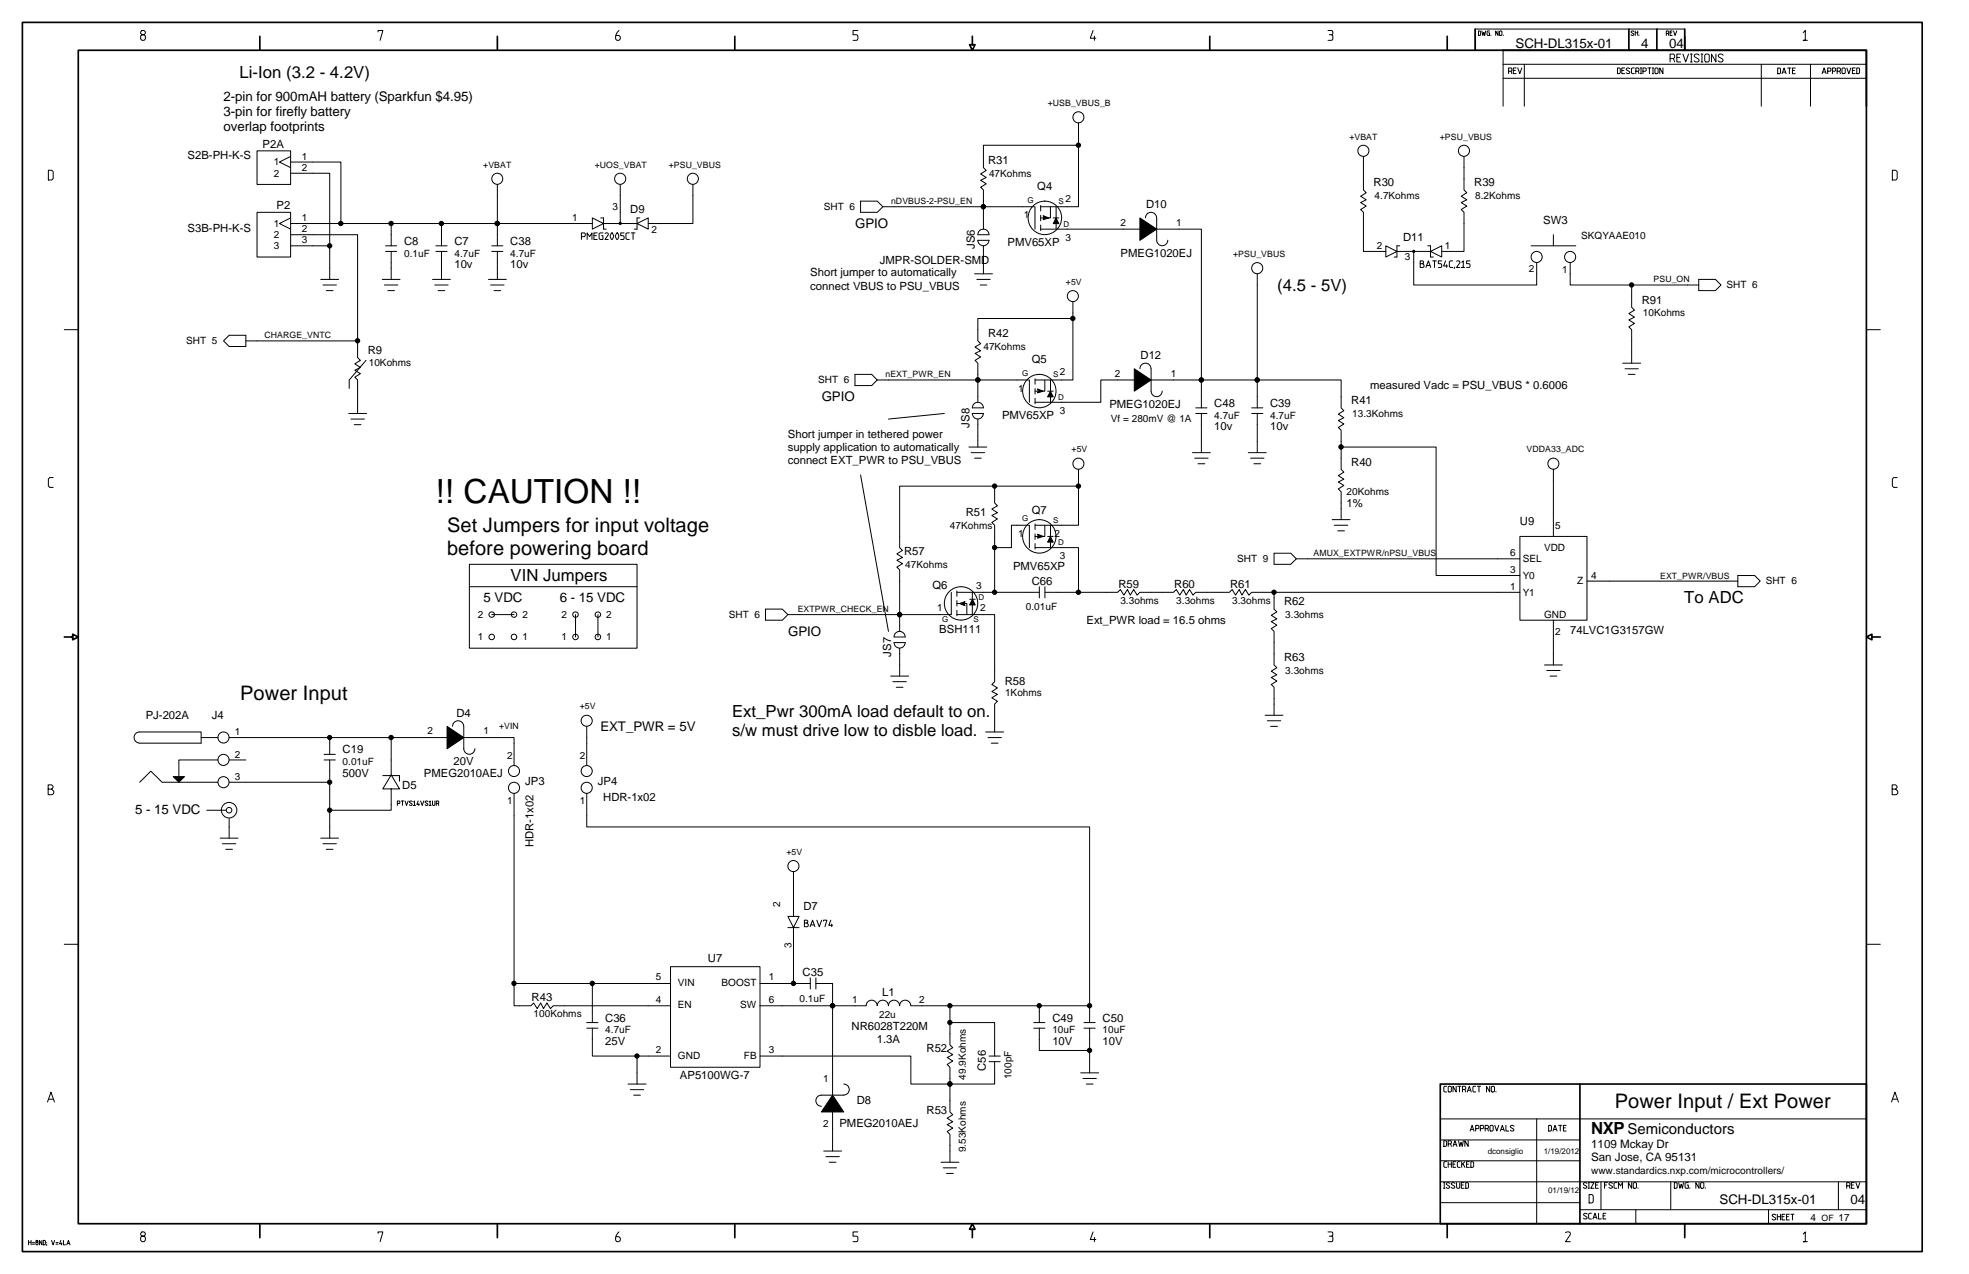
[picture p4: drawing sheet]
<svg xmlns="http://www.w3.org/2000/svg" width="432mm" height="279mm" viewBox="0 0 432 279" stroke-linecap="round" stroke-linejoin="round" font-family="sans-serif">
<g fill="none" stroke="#000" stroke-width=".22">
<path d="M31.1 6.7l-.3 .3v.3l.3 .3h.5l.3 .3v.6l-.3 .3h-.5l-.3-.3v-.6l.3-.3h.5l.3-.3v-.3l-.3-.3zM82.9 7v-.3h1.1l-.6 2.1M135.7 6.7a2.04 2.04 0 0 0-.7 1.8l.3 .3h.4l.3-.3v-.4l-.3-.3h-.6M188.1 6.7h-1v.9h.7l.3 .3-.1 .8-.9 .1M239.7 6.7l-.6 1.7h1.2M240 7.9v.9M291.2 6.7h.8a.55 .55 0 0 1 .2 .8l-.2 .1M291.5 7.6l.7 .1 .1 .8-.3 .3h-.8M324.2 6.8l.5 .1-.1 .9h-.4zM325 6.8l.2 1 .2-.7 .2 .7 .2-1M326.6 6.8h-.4l-.1 .1 .1 .9h.4v-.6h-.1M326.9 7.7v.1"/>
<path d="M328.5 6.8v1l-.5-1v1M329 6.8l.4 .1-.2 .9-.4-.2zM329.6 11v12.3M329.6 17.2h79.7M329.6 14.1h79.7M329.7 7.7v.1M330.8 15.6h.6l.2-.1v-.4l-.2-.2h-.6v1.3M331.4 15.6l.2 .6M331.9 15.5h.4M332.5 14.9h-.6v1.3h.6M332.8 14.9l.5 1.3 .4-1.3M334.3 14.1v9.2"/>
<path d="M354.7 14.9h.5l.1 .2v.9l-.1 .2h-.5zM355.7 15.5h.4M356.3 14.9h-.6v1.3h.6M357.4 15.1l-.5-.2-.3 .3 .7 .5v.3l-.4 .2-.3-.2M358.3 6.9l-.2-.1-.3 .1v.2l.5 .5-.2 .2-.4-.2M358.4 14.9h-.5l-.1 .2v.9l.1 .2h.5M358.6 6.8v1M358.6 7.2h.6M358.7 15.6h.6l.1-.1v-.4l-.1-.2h-.6v1.3M359.2 6.8v1M359.3 15.6l.1 .6M359.4 7.7v.1"/>
<path d="M359.7 14.9h.3M359.7 16.2h.3M359.9 14.9v1.3M360.3 15.6h.5l.2-.1v-.4l-.2-.2h-.5v1.3M361.4 14.9h.7M361.7 14.9v1.3M362.4 14.9h.2M362.4 16.2h.2M362.5 14.9v1.3M363.1 14.9h.4l.1 .2v.9l-.1 .2h-.4l-.2-.2v-.9zM364.7 14.9v1.3l-.7-1.3v1.3M365.4 7.3h.4v-.5h-.4v1"/>
<path d="M365.8 7.3l.2 .5M366.2 12.8h.8l.2-.2v-.5l-.2-.2h-.8v1.7M366.2 7.2h.4M366.7 6.8h-.5v1h.5M367 12.8l.2 .8M367 6.8l.3 1 .4-1M367.7 12.6h.6M368.6 11.9h-.9v1.7h.9M369.1 11.9l.6 1.7 .6-1.7M369.5 6.4h-46v4.6h46M370.7 13.6h.4M370.7 11.9h.4"/>
<path d="M370.9 11.9v1.7M372.6 12.1a.62 .62 0 0 0-1.1 .1l.1 .3 .9 .5v.5a.7 .7 0 0 1-1-.2M373 13.6h.4M373 11.9h.4M373.2 11.9v1.7M374.1 11.9h.5l.2 .2v1.2l-.2 .3h-.5l-.3-.3v-1.2zM376.3 11.9v1.7l-1-1.7v1.7M377.9 12.1a.62 .62 0 0 0-1.1 .1l1 .8 .1 .2-.1 .3a.68 .68 0 0 1-1-.2M386.2 14.1v9.2M389.8 14.9h.5l.2 .2v.9l-.2 .2h-.5zM390.8 16.2l.4-1.3 .5 1.3M391 15.8h.5"/>
<path d="M392 14.9h.7M392.4 14.9v1.3M393.1 15.5h.4M393.7 14.9h-.6v1.3h.6M395.5 7.2l.4-.5v2.1h-.4h.9M397 14.1v9.2M399.6 16.2l.4-1.3 .5 1.3M399.8 15.8h.5M400.8 15.6h.5l.2-.1v-.4l-.2-.2h-.5v1.3M401.8 15.6h.6l.1-.1v-.4l-.1-.2h-.6v1.3M402.9 15.6h.5l.2-.1v-.4l-.2-.2h-.5v1.3M403.4 15.6l.2 .6"/>
<path d="M404.1 14.9h.4l.2 .2v.9l-.2 .2h-.4l-.2-.2v-.9zM405 14.9l.4 1.3 .5-1.3M406.2 15.5h.5M406.8 14.9h-.6v1.3h.6M407.2 14.9h.4l.2 .2v.9l-.2 .2h-.4zM10.6 37.3h.8l.3 .4v1.5l-.3 .3h-.8zM56.4 33.1h7.3v7.3h-7.3zM63.7 34.3l-2.4 1.2 2.4 1.3M63.7 38h8.6v23.3M63.7 35.5h11.1v13.5M236.5 31.9h-20.8v4.9l.6 .6-1.2 .7 1.2 .8-1.2 .6 1.2 .8-1.2 .8 .6 .6v8.5M236.5 27v18.3h-8.3"/>
<path d="M299 34.3v7.4l.6 .6-1.2 .7 1.2 .8-1.2 .6 1.2 .8-1.2 .8 .6 .6v8.5h4.9M321.1 34.3v7.4l.6 .6-1.3 .7 1.3 .8-1.3 .6 1.3 .8-1.3 .8 .7 .6v8.5h-4.9M415 37.3h.8l.3 .4v1.5l-.3 .3h-.8zM56.4 46.6h7.3v9.8h-7.3zM63.7 47.8l-2.4 1.2 2.4 1.2M63.7 51.5h14.7v23.3h-24.5M72.3 53.9h-8.6M84.6 53.9h2.4M84.6 55.1h2.4M85.8 49v4.9M85.8 55.1v6.2M95.6 53.9h2.4"/>
<path d="M95.6 55.1h2.4M96.8 49v4.9M96.8 55.1v6.2M107.8 53.9h2.5M107.8 55.1h2.5M109.1 55.1v6.2M109.1 40.4v13.5M127.5 51.9h.7l.2-.2v-.4l-.2-.2h-.7v1.4M128.8 52.5v-1.4l.5 .8 .5-.8v1.4M129.9 47.8l2.5 1.2-2.5 1.2zM129.9 49h-66.2M130.2 51.7h.6"/>
<path d="M131 51.1h-.8v1.4h.8M131.7 47.8h.7v2.4h.5M132.2 51.1h-.6l-.2 .2v1l.2 .2h.6v-.8h-.3M132.4 49h3.6M132.7 51.2l.5-.1 .2 .2v.2l-.7 1h.7M134 51.2l.2-.1a.96 .96 0 0 1 0 1.4h-.1a.97 .97 0 0 1-.1-1.3zM135.3 51.1h.1a.96 .96 0 0 1 0 1.4l-.4-.6zM136 40.4v8.6h3.7M136.9 51.1h-.8v.6h.6l.2 .2-.1 .6h-.7M138 51.1h-.5l-.2 .2v1l.2 .2h.5M138.4 51.1h.9M138.8 51.1v1.4"/>
<path d="M139.7 49l2.5-1.2v2.4zM140.3 47.8h-.6v2.4h-.6M152 40.4v8.6h-9.8M188.7 44.1h3.7l1.2 1.2-1.2 1.3h-3.7zM193.6 45.3h33.2M214.4 52.7h2.5a1.22 1.22 0 0 1-1.2 1.2 1.22 1.22 0 0 1-1.3-1.2zM214.9 50.5a1.23 1.23 0 0 1 2 1h-2.5l.1-.4zM215.7 53.9v6.1M227 45.3v4.9M228.2 50.2h23M228.2 45.1v1.2M228.2 47.2v1.2"/>
<path d="M228.2 49.4v1.2M230.4 45.3v2.5h-2.2M231 47.8h1.2M231.6 45.3v2.5M231.6 49v1.2M251.2 47.8a1.22 1.22 0 0 1 1.2-1.2 1.22 1.22 0 0 1 1.2 1.2M253.7 50.2h9.8v39.3M253.7 47.8v4.9a1.22 1.22 0 0 0 1.2 1.2 1.22 1.22 0 0 0 1.2-1.2M303.9 53.9l2.4 1.2-2.4 1.3zM306.3 55.1h3.7v7.4h27v-4.9M307 53.9h-.7v2.5h-.5M310 55.1h3.7"/>
<path d="M311.4 57.8h.6l.2-.4-.2-.2h-.6v1.5h.7l.2-.2v-.4l-.3-.3M312.7 58.7l.5-1.5 .6 1.5M312.9 58.2h.6M313.1 53.9h.6v2.5h.6M313.7 55.1l2.5-1.2v2.5zM314.2 57.2h.8M314.6 57.2v1.5M316.2 57.2h-.8v.6h.6l.2 .2-.1 .6-.7 .1M317 57.2l-.4 1.1h.8M317.2 58v.7M318.6 57.2h-.5l-.3 .2v1.1l.3 .2h.5M319 58.5l-.1 .4"/>
<path d="M319.4 57.3l.6-.1 .1 .2-.7 1.3h.7M320.6 57.5l.3-.3v1.5h-.3h.6M322.4 57.2h-.8v.6h.6l.2 .2-.1 .6-.7 .1M335.8 53.9h9.8M340.7 51.5v2.4M344.3 57.6v4.9h28.2M14.1 72.3h3.1M50.2 73.5h3.7v2.5h-3.7l-1.2-1.2zM70.3 61.3h4M70.8 62.5h3M71.6 63.7h1.4M78.4 74.8v3.6l.6 .6-1.2 .8 1.2 .8-1.2 .6 1.2 .8-1.2 .7 .6 .6v7.4"/>
<path d="M80.3 79l-3.7 4.3v1.9M83.8 61.3h3.9M84.3 62.5h2.9M85 63.7h1.5M94.8 61.3h4M95.3 62.5h3M96.1 63.7h1.4M107.1 61.3h3.9M107.6 62.5h2.9M108.3 63.7h1.5M213.7 60h3.9M214.2 61.3h2.9"/>
<path d="M214.9 62.5h1.5M235.3 69.9h-20.9v4.9l.7 .6-1.3 .7 1.3 .8-1.3 .6 1.3 .8-1.3 .7 .6 .7v8.5M235.3 66.2v17.1h-2.5M275.7 60v29.5M355.9 79.7h3.9M357.8 62.5v4.9l.6 .6-1.2 .8 1.2 .8-1.2 .6 1.2 .7-1.2 .8 .6 .6v7.4M372.5 61.3h3.7l1.2 1.2-1.2 1.2h-3.7zM409.3 72.3h3M76.5 90.7h3.9M77 91.9h2.9M77.7 93.1h1.5M187.5 82.1h3.7l1.2 1.2-1.2 1.3h-3.7z"/>
<path d="M192.4 83.3h33.2M207.1 90.7l-12.3 1.2M212.5 98h3.9M213 99.3h2.9M213.2 89.5h2.5M213.2 89.4a1.21 1.21 0 0 1 1.2-1.2 1.21 1.21 0 0 1 1.2 1.2M214.4 91.9v6.1M215.6 90.7a1.21 1.21 0 0 1-1.2 1.2 1.21 1.21 0 0 1-1.2-1.2h2.5M225.7 83.3v4.9M227 83.3h5.8M227 88.2h5.8M227 83.1v1.2"/>
<path d="M227 85.2v1.2M227 87.4v1.2M229.1 83.3v2.5h-2.1M229.7 85.8h1.3M230.4 83.3v2.5M230.4 87v1.2M250 83.3h-8.6v4.9h-8.6M250 80.9a1.22 1.22 0 0 1 1.2-1.2 1.22 1.22 0 0 1 1.2 1.2v4.9M252.4 83.3h41.7v6.2l.6 .6-1.2 .7 1.2 .8-1.2 .6 1.2 .8-1.2 .7 .6 .7v8.5l.6 .6-1.2 .8 1.2 .8-1.2 .6 1.2 .8-1.2 .7 .6 .6v6.2M252.4 85.8a1.22 1.22 0 0 0 1.3 1.2 1.22 1.22 0 0 0 1.2-1.2M261.5 99.3h3.9M262.2 90.7h2.5"/>
<path d="M262.2 89.5h2.5M263.5 90.7v8.6M273.7 99.3h4M274.5 90.7h2.4M274.5 89.5h2.4M275.7 90.7v8.6M294.1 98h20.8v28.2h18.4M356.4 80.9h2.9M357.1 82.1h1.5M11.7 104.7h-.8l-.3 .4v1.5l.3 .3h.8M188.7 104.2l6.1 34.3M213.7 100.5h1.5"/>
<path d="M218.1 106.6v3.7l.6 .6-1.2 .8 1.2 .7-1.2 .7 1.2 .7-1.2 .8 .6 .6v14.7M225.6 115.2h-3.8v4.9h-3.7M225.7 115.2v4.9M227 115.2h5.8M227 114.9v1.2M227 117.1v1.2M227 119.2v1.2M229.1 115.2v2.4h-2.1M229.7 117.6h1.3M230.4 115.2v2.4M230.4 118.9v1.2M236.5 102.9v12.3h-3.7"/>
<path d="M236.5 106.6h-39.2v13.5l.6 .6-1.2 .8 1.2 .8-1.2 .6 1.2 .7-1.2 .8 .6 .6v13.5M262 100.5h2.9M262.7 101.7h1.5M274.3 100.5h2.9M275 101.7h1.5M292.1 114h4M292.6 115.2h3M293.4 116.4h1.4M333.3 117.6h14.7v18.4h-14.7zM340.7 102.9v14.7M416.1 104.7h-.8l-.3 .4v1.5l.3 .3h.8M102.9 123.8h36.8v18.4h-36.8z"/>
<path d="M102.9 128.7h36.8M107.8 134.8h4.9M126.2 134.8v4.9M131.1 134.8v4.9M167.9 133.6h3.7l1.2 1.2-1.2 1.2h-3.7zM196.6 138.7a1.23 1.23 0 0 1 1.9 1h-2.4v-.4zM208.6 129.9v4.9h-35.8M209.8 134.8h8.3v14.7l-.6 .6 1.2 .8-1.2 .8 1.2 .6-1.2 .7 1.2 .8-.6 .6v6.1M209.8 129.9h18.1M209.8 129.6v1.2M209.8 131.7v1.2M209.8 133.9v1.2"/>
<path d="M209.8 132.4h2.2v2.4M212.6 131.4h1.3M213.2 129.9v1.5M213.2 132.7v2.1M227 120.1h5.8M227.9 128.7v2.4M229.2 128.7v2.4M229.2 129.9h15.9l.6-.6 .8 1.2 .7-1.2 .7 1.2 .7-1.2 .8 1.2 .6-.6h7.3l.7-.6 .7 1.2 .8-1.2 .6 1.2 .8-1.2 .7 1.2 .6-.6h7.4l.6-.6 .8 1.2 .8-1.2 .6 1.2 .7-1.2 .8 1.2 .6-.6h58.8M232.8 120.1h3.7v9.8M279.4 129.9v3.7l.6 .6-1.2 .7 1.2 .8-1.2 .6 1.2 .8-1.2 .8 .6 .6v7.3l.6 .6-1.2 .8 1.2 .8-1.2 .6 1.2 .8-1.2 .7 .6 .6v6.2M279.4 121.3h3.7l1.2 1.3-1.2 1.2h-3.7zM333.3 122.6h-49"/>
<path d="M340.7 136v9.8M348 127.4h33.1M381.1 126.2h3.7l1.2 1.2-1.2 1.3h-3.7zM99.3 159.3a1.22 1.22 0 0 1 1.2-1.2 1.22 1.22 0 0 1 1.2 1.2M101.7 159.3v4.9a1.22 1.22 0 0 0 1.2 1.2 1.22 1.22 0 0 0 1.2-1.2M128.7 159.3v8.6M195.3 148.3h4M195.8 149.5h3M196.1 140.9a1.22 1.22 0 0 0 1.2 1.2 1.22 1.22 0 0 0 1.2-1.2M196.1 140.9h2.4M196.6 150.7h1.4M197.3 142.2v6.1"/>
<path d="M277.4 156.9h3.9M277.9 158.1h3M278.7 159.3h1.4M338.7 145.8h3.9M339.2 147h2.9M339.9 148.3h1.5M10.6 173.1h.7l.3-.4v-.3l-.3-.3h-.7v2.2h.9l.3-.3v-.5l-.5-.4M30.6 160.5a1.22 1.22 0 0 0-1.2 1.2 1.22 1.22 0 0 0 1.2 1.3M30.6 160.5h13.5v2.5h-13.5M30.6 171.6l2.5-2.5 2.4 2.5h12.3M44.1 161.8h3.7M45.3 177.7h4.3"/>
<path d="M47.8 166.7h-8.6v4.9M50.2 166.7h3.7M50.2 179.5v4.3M71.1 166.7h2.4M71.1 165.4h2.4M72.3 171.6h-22.1M72.3 161.8v3.6M72.3 166.7v17.1M83.9 170.1h3.7v1.2M85.8 173v4.7h-13.5M85.8 169.9l1.8 3.1h-3.7zM85.8 161.8v8.2"/>
<path d="M87.1 176.2h.5l.1-.1-.1-.4h-.5v.9M88 175.7h.5M88.3 175.7v.9M88.8 175.7l.4 .9 .3-.9M90.4 175.8l-.2-.1h-.3v.3l.5 .4-.2 .2-.4-.1M90.7 175.9l.2-.2v.9h-.2h.4M91.7 175.7l-.3 .7h.5M91.8 176.2v.4M92.2 175.7l.4 .9 .3-.9M93.9 175.8l-.3-.1h-.3v.3l.6 .4-.3 .2-.4-.1M94.1 175.9l.2-.2v.9h-.2h.5M94.8 175.7l.2 .9 .4-.1v-.8"/>
<path d="M95.7 176.2h.4l.1-.1-.1-.4h-.4v.9M96.1 176.2l.1 .4M99.3 161.8h-49.1M101.7 161.8h11v6.1M112.7 174v46.6h3.7l.6-.6 .8 1.2 .8-1.2 .6 1.2 .8-1.2 .7 1.2 .6-.6h25.7M128.7 174v7.4h110.3v42.9M216.2 160.5h3.9M216.7 161.8h2.9M217.4 163h1.5M415 173.1h.7l.3-.4v-.3l-.3-.3h-.7v2.2h.9l.3-.3v-.5l-.5-.4M48.3 183.8h3.9M48.8 185h2.9"/>
<path d="M49.5 186.3h1.5M70.3 183.8h4M70.8 185h3M71.6 186.3h1.4M174 191.2v9.8M14.1 207.1h3.1M112.7 215.7h34.3M129.9 215.7v8.6M147 212h19.7v22.1h-19.7zM166.7 215.7h11M172.8 203.4h2.4M172.8 201h2.4l-1.2 2.4z"/>
<path d="M174 203.4v12.3M176.4 202.4h.6l.1-.4-.1-.2h-.6v1.4h.7l.1-.1v-.4l-.2-.3M177.7 203.2l.5-1.4 .5 1.4M177.7 214.5v2.4M177.9 202.8h.6M178.9 215.7h3.7v24.5M178.9 214.5v2.4M179.1 201.8l.6 1.4 .5-1.4M180.6 202v-.2h.7l-.4 1.4M182.2 201.8l-.4 1.1h.8M182.4 202.6v.6M409.3 207.1h3"/>
<path d="M128.7 224.3h2.4M128.7 225.5h2.4M129.9 225.5v6.1h17.1M137.7 237.7h4M138.2 239h3M139.7 231.6v6.1M166.7 231.6h33v6.1h18.4v-4.9M185 237.7a1.21 1.21 0 0 1 1.2 1.3 1.21 1.21 0 0 1-1.2 1.2M194.8 220.6a1.23 1.23 0 0 0-1.2-1.2 1.23 1.23 0 0 0-1.2 1.2 1.21 1.21 0 0 0-1.2-1.2 1.21 1.21 0 0 0-1.3 1.2h-23.2M194.8 220.6a1.22 1.22 0 0 1 1.3-1.2 1.22 1.22 0 0 1 1.2 1.2M197.3 220.6a1.22 1.22 0 0 1 1.2-1.2 1.22 1.22 0 0 1 1.2 1.2h39.3M208.3 224.3h9.8v7.3"/>
<path d="M208.3 220.6v8.6l.6 .6-1.2 .7 1.2 .8-1.2 .6 1.2 .8-1.2 .7 .6 .7v9.8l.6 .6-1.2 .7 1.2 .8-1.2 .6 1.2 .8-1.2 .8 .6 .6v6.1M216.9 232.8h2.5M216.9 231.6h2.5M226.7 225.5h2.5M226.7 224.3h2.5M227.9 225.5v4.9h11.1M227.9 220.6v3.7M237 235.3h3.9M237.5 236.5h2.9M237.7 225.5h2.5M237.7 224.3h2.5M238.2 237.7h1.5"/>
<path d="M239 225.5v9.8M317.2 238.2h-.4l-.2 .2v.9l.2 .2h.4M317.8 238.2h.3l.2 .2v.9l-.2 .2h-.3l-.2-.2v-.9zM319.3 238.2v1.3l-.7-1.3v1.3M319.7 238.2h.7M320.1 238.2v1.3M320.7 238.9h.5l.2-.1v-.4l-.2-.2h-.5v1.3M321.2 238.9l.2 .6M321.8 239.5l.4-1.3 .4 1.3M321.9 239.1h.6M323.6 238.2h-.4l-.2 .2v.9l.2 .2h.4M324 238.2h.7"/>
<path d="M324.3 238.2v1.3M326.7 238.2v1.3l-.7-1.3v1.3M327.2 238.2h.4l.1 .2v.9l-.1 .2h-.4l-.2-.2v-.9zM328.1 239.4v.1M10.4 241.7l.8-2.2 .7 2.2M10.7 241.1h.9M139 240.2h1.4M180.6 252.4h4M181.1 253.7h3M181.8 254.9h1.5M182.6 242.6v9.8M185 240.2h-4.9a1.22 1.22 0 0 0-1.2 1.2 1.22 1.22 0 0 0 1.2 1.2"/>
<path d="M206.4 254.9h3.9M206.8 256.1h3M207.6 257.3h1.5M315.8 245.4h93.5M315.8 254.6h30.7M315.8 250h30.7M315.8 259.2h93.5M316.6 259.4h.3M316.6 250.2h.5l.1 .1v.9l-.1 .2h-.5zM316.7 259.4v1.2M317.2 254.8h-.4l-.2 .1v.9l.2 .2h.4M317.6 254.8v1.2"/>
<path d="M317.6 255.3h.7M317.6 250.9h.5l.2-.2v-.4l-.2-.1h-.5v1.2M317.9 259.5l-.5-.1-.3 .2 .7 .6v.3l-.4 .1-.3-.2M318.1 250.9l.2 .5M318.3 254.8v1.2M318.6 255.3h.5M318.6 251.4l.5-1.2 .4 1.2M318.8 251h.5M319.1 259.5l-.6-.1-.2 .2 .7 .6v.3l-.5 .1-.2-.2M319.2 254.8h-.6v1.2h.6M319.4 259.4v1l.2 .2h.4l.1-.2v-1M319.8 250.2l.3 1.2 .3-.9 .3 .9 .2-1.2"/>
<path d="M320.2 254.8h-.4l-.2 .1v.9l.2 .2h.4M320.5 259.9h.4M320.5 254.8v1.2M320.8 255.2l.4 .8M321.1 259.4h-.6v1.2h.6M321.2 254.8l-.7 .7M321.4 259.4h.5l.1 .1v.9l-.1 .2h-.5zM321.6 255.3h.4M322 250.2v1.2l-.8-1.2v1.2M322.2 254.8h-.6v1.2h.6M322.4 248.1l.4-1.3 .5 1.3M322.6 254.8h.4l.2 .1v.9l-.2 .2h-.4z"/>
<path d="M322.6 247.7h.5M323.6 247.5h.5l.2-.1v-.4l-.2-.2h-.5v1.3M324.6 247.5h.6l.2-.1v-.4l-.2-.2h-.6v1.3M325.7 247.5h.5l.2-.1v-.4l-.2-.2h-.5v1.3M326.2 247.5l.2 .6M326.9 246.8h.4l.1 .2v.9l-.1 .2h-.4l-.2-.2v-.9zM327.8 246.8l.4 1.3 .5-1.3M329 248.1l.5-1.3 .4 1.3M329.2 247.7h.5M330.2 246.8v1.3h.7M332 247l-.3-.2-.4 .1v.3l.7 .6-.3 .3-.5-.2M337 245.4v23"/>
<path d="M339.6 246.8h.5l.1 .2v.9l-.1 .2h-.5zM340.6 248.1l.4-1.3 .5 1.3M340.7 247.7h.6M341.8 246.8h.7M342.2 246.8v1.3M342.9 247.4h.4M343.5 246.8h-.6v1.3h.6M348 259.5l-.3-.1-.4 .1v.3l.7 .5-.3 .3-.5-.2M348.3 259.4h.3M348.4 259.4v1.2M348.8 259.4h.8l-.8 1.2h.8M349.9 259.9h.5"/>
<path d="M350.5 259.4h-.6v1.2h.6M351.1 259.2v6.1M351.9 259.9h.4M352.5 259.4h-.6v1.2M353.6 259.5l-.5-.1-.3 .2 .8 .7a.45 .45 0 0 1-.3 .3 .45 .45 0 0 1-.5-.2M354.6 259.4h-.5l-.2 .1v.9l.2 .2h.5M357.8 259.4v1.2l-.7-1.2v1.2M358.3 259.4h.4l.2 .1v.9l-.2 .2h-.4l-.1-.2v-.9zM366.4 259.2v6.1M367.2 259.4h.4l.2 .1v.9l-.2 .2h-.4zM368.1 259.4l.3 1.2 .3-.9 .3 .9 .2-1.2M370.2 259.4h-.5l-.2 .1v.9l.2 .2h.5v-.7h-.2"/>
<path d="M372.6 259.4v1.2l-.7-1.2v1.2M373.1 259.4h.4l.2 .1v.9l-.2 .2h-.4l-.2-.2v-.9zM403.2 259.2v6.1M406 259.9h.4M406.6 259.4h-.6v1.2h.6M407 259.4l.4 1.2 .5-1.2M414.8 241.7l.8-2.2 .7 2.2M415.1 241.1h.9M6.3 272v1M6.3 272.4h.5M6.8 272v1M7.1 272.9h.5"/>
<path d="M7.1 272.5h.5M8 272l-.1 .3 .4 .3-.1 .4h-.2l-.1-.4 .3-.2 .1-.2zM9.2 272v1l-.5-1v1M9.5 272l.4 .2-.1 .8h-.3zM10.2 272.9v.2M10.2 272.5v.1M11.3 272l.3 1 .4-1M12.3 272.9h.4M12.3 272.5h.4M13.3 272l-.2 .8h.5M13.5 272.6v.4M13.9 272v1h.5"/>
<path d="M14.6 273l.4-1 .3 1M14.8 272.7h.4M31.1 270.2l-.3 .3v.3l.3 .3h.5l.3 .3v.6l-.3 .3h-.5l-.3-.3v-.6l.3-.3h.5l.3-.3v-.3l-.3-.3zM82.9 270.5v-.3h1.1l-.6 2.1M135.7 270.2a2.03 2.03 0 0 0-.7 1.8l.3 .3h.4l.3-.3v-.4l-.3-.4h-.6M188.1 270.2h-1v.9h.7l.3 .3-.1 .8-.9 .1M239.7 270.2l-.6 1.6h1.2M240 271.4v.9M291.2 270.2h.8a.5 .5 0 0 1 .3 .4 .5 .5 0 0 1-.3 .5M291.5 271.1l.7 .1 .1 .8-.3 .3h-.8M315.8 263.8h30.7M316.6 260.6h.3"/>
<path d="M343.3 270.3l.8-.1 .2 .1 .1 .2v.3l-1.1 1.5h1.1M346.5 265.3h62.8M348.1 266.3l-.1-.1a.43 .43 0 0 0-.7 .2l.8 .7a.45 .45 0 0 1-.8 0M348.3 260.6h.3M348.5 262h.6l.3 .3v1.2l-.3 .3h-.6zM349 266.1h-.4l-.2 .2v.8l.2 .2h.4M349.3 267.3l.5-1.2 .4 1.2M349.5 267h.6M350.6 266.1v1.2h.6M351.6 266.6h.4M352.2 266.1h-.6v1.2h.6M354.9 260.6v-1.2l.5 .7 .4-.7v1.2"/>
<path d="M358.7 265.3v3.1M359.2 260.5v.1M370.6 260.5v.1M374 260.5v.1M387.8 265.3v3.1M389.4 266.5l-.5-.2-.3 .3 .7 .5v.3a.47 .47 0 0 1-.7-.1M389.8 266.3v1.2M389.8 266.8h.7M390.5 266.3v1.2M390.8 266.8h.4M391.4 266.3h-.6v1.2h.6M391.8 266.8h.4"/>
<path d="M392.4 266.3h-.6v1.2h.6M392.7 266.3h.7M393.1 266.3v1.2M395.5 270.6l.4-.4v2.1h-.4h.9M405 260.1h.5l.2-.2v-.4l-.2-.1h-.5v1.2M405.5 260.1l.2 .5"/>
<circle cx="109" cy="39.2" r="1.21"/>
<circle cx="136" cy="39.2" r="1.22"/>
<circle cx="151.9" cy="39.2" r="1.22"/>
<circle cx="236.5" cy="25.7" r="1.21"/>
<circle cx="299" cy="33.1" r="1.22"/>
<circle cx="321" cy="33.1" r="1.22"/>
<circle cx="229.1" cy="47.8" r="3.7"/>
<circle cx="275.7" cy="58.8" r="1.22"/>
<circle cx="337" cy="56.4" r="1.22"/>
<circle cx="344.3" cy="56.4" r="1.22"/>
<circle cx="235.3" cy="64.9" r="1.21"/>
<circle cx="227.9" cy="85.8" r="3.7"/>
<circle cx="227.9" cy="117.6" r="3.7"/>
<circle cx="236.5" cy="101.7" r="1.21"/>
<circle cx="340.6" cy="101.7" r="1.21"/>
<circle cx="107.8" cy="139.7" r=".61"/>
<circle cx="107.8" cy="134.8" r=".6"/>
<circle cx="112.7" cy="139.7" r=".61"/>
<circle cx="112.7" cy="134.8" r=".6"/>
<circle cx="126.2" cy="139.7" r=".61"/>
<circle cx="126.2" cy="134.8" r=".6"/>
<circle cx="131.1" cy="139.7" r=".61"/>
<circle cx="131.1" cy="134.8" r=".6"/>
<circle cx="210.8" cy="132.3" r="3.7"/>
<circle cx="128.7" cy="158.1" r="1.21"/>
<circle cx="49" cy="161.7" r="1.22"/>
<circle cx="49" cy="166.7" r="1.22"/>
<circle cx="49" cy="171.5" r="1.22"/>
<circle cx="50.2" cy="177.7" r=".61"/>
<circle cx="50.2" cy="177.7" r="1.7"/>
<circle cx="112.7" cy="172.8" r="1.22"/>
<circle cx="112.7" cy="169.1" r="1.21"/>
<circle cx="128.7" cy="172.8" r="1.22"/>
<circle cx="128.7" cy="169.1" r="1.21"/>
<circle cx="174" cy="189.9" r="1.22"/>
</g>
<g fill="#000" stroke="#000" stroke-width=".22">
<path d="M228.8 47.3l1.2 .5-1.2 .4 .1-.4z" fill-rule="evenodd"/>
<path d="M231.6 47.8l.6 1.2h-1.2z" fill-rule="evenodd"/>
<path d="M250 47.8l3.7 2.4-3.7 2.5z" fill-rule="evenodd"/>
<path d="M227.5 85.3l1.3 .5-1.3 .4 .2-.5z" fill-rule="evenodd"/>
<path d="M230.4 85.8l.6 1.2h-1.3z" fill-rule="evenodd"/>
<path d="M248.8 80.9l3.6 2.4-3.6 2.5z" fill-rule="evenodd"/>
<path d="M227.5 117.2l1.3 .4-1.3 .4 .2-.4z" fill-rule="evenodd"/>
<path d="M230.4 117.7l.6 1.2h-1.3z" fill-rule="evenodd"/>
<path d="M210.4 132.4l1.2-.4-.1 .4 .1 .4z" fill-rule="evenodd"/>
<path d="M213.3 131.4l.6 1.3h-1.3z" fill-rule="evenodd"/>
<path d="M98 159.3l3.7 2.5-3.7 2.4z" fill-rule="evenodd"/>
<path d="M38 170.3h2.4l-1.2 1.3z" fill-rule="evenodd"/>
<path d="M182.6 240.2l2.4 3.7h-4.9z" fill-rule="evenodd"/>
<circle cx="236.5" cy="31.8" r=".48"/>
<circle cx="72.3" cy="53.9" r=".48"/>
<circle cx="74.7" cy="49" r=".48"/>
<circle cx="85.8" cy="49" r=".48"/>
<circle cx="96.8" cy="49" r=".48"/>
<circle cx="109.1" cy="49" r=".48"/>
<circle cx="215.7" cy="45.3" r=".48"/>
<circle cx="78.4" cy="74.7" r=".48"/>
<circle cx="235.3" cy="69.8" r=".48"/>
<circle cx="357.8" cy="62.5" r=".48"/>
<circle cx="214.4" cy="83.3" r=".48"/>
<circle cx="263.5" cy="83.3" r=".48"/>
<circle cx="275.7" cy="83.3" r=".48"/>
<circle cx="294.1" cy="98" r=".49"/>
<circle cx="218.1" cy="106.6" r=".48"/>
<circle cx="236.5" cy="106.6" r=".48"/>
<circle cx="197.3" cy="134.8" r=".48"/>
<circle cx="218.1" cy="129.9" r=".48"/>
<circle cx="218.1" cy="120.1" r=".48"/>
<circle cx="236.5" cy="129.9" r=".48"/>
<circle cx="279.4" cy="129.9" r=".48"/>
<circle cx="72.3" cy="171.5" r=".48"/>
<circle cx="72.3" cy="161.7" r=".48"/>
<circle cx="72.3" cy="177.7" r=".48"/>
<circle cx="85.8" cy="161.7" r=".48"/>
<circle cx="112.7" cy="215.7" r=".48"/>
<circle cx="129.9" cy="215.7" r=".48"/>
<circle cx="174" cy="215.7" r=".48"/>
<circle cx="139.7" cy="231.6" r=".48"/>
<circle cx="182.6" cy="220.6" r=".48"/>
<circle cx="208.3" cy="237.7" r=".48"/>
<circle cx="208.3" cy="224.2" r=".48"/>
<circle cx="208.3" cy="220.6" r=".48"/>
<circle cx="227.9" cy="220.6" r=".48"/>
<circle cx="238.9" cy="220.6" r=".48"/>
<circle cx="238.9" cy="230.4" r=".48"/>
</g>
<g fill="none" stroke="#000" stroke-width=".37">
<path d="M4.9 4.9h416.6v269.6h-416.6zM17.2 11h392.1v257.4h-392.1zM57 8v3M109.1 8v3M161.1 8v3M213.2 8v1.8h-.6l.6 1.2 .6-1.2h-.6M265.3 8v3M317.4 8v3M323.5 6.4v4.6M329.6 11h79.7v12.3M357.2 6.4v4.6M363.3 6.4v4.6"/>
<path d="M369.5 6.4v4.6M14.1 139.7h1.8v.6l1.3-.6-1.3-.6v.6M410.5 139.7v.6l-1.2-.6 1.2-.6v.6h1.8M315.8 237.7h93.5v30.7h-93.5zM346.5 237.7v30.7M57 268.4v3M109.1 268.4v3M161.1 268.4v3M213.2 269.6h-.6l.6-1.2 .6 1.2h-.6v1.8M265.3 268.4v3M317.4 268.4v3M369.5 268.4v3"/>
</g>
<g fill="none" stroke="#000" stroke-width=".24">
<circle cx="136" cy="49" r=".23"/>
<circle cx="310" cy="55.1" r=".23"/>
</g>
<text font-size="7.3" x="95.6" y="110.3">!! CAUTION !!</text>
<g font-size="4.4">
<text x="98" y="116.8">Set Jumpers for input voltage</text>
<text x="98" y="121.6">before powering board</text>
<text x="52.7" y="153.5">Power Input</text>
<text x="354.1" y="243">Power Input / Ext Power</text>
</g>
<g font-size="3.7">
<text x="52.5" y="17.1">Li-Ion (3.2 - 4.2V)</text>
<text x="280.1" y="63.7">(4.5 - 5V)</text>
<text x="112" y="127.4">VIN Jumpers</text>
<text x="369.4" y="132.3">To ADC</text>
<text x="160.5" y="157.2">Ext_Pwr 300mA load default to on.</text>
<text x="160.5" y="161.4">s/w must drive low to disble load.</text>
<text x="348.9" y="248.7">NXP</text>
</g>
<text font-size="3.3" x="356.9" y="248.8">Semiconductors</text>
<g font-size="2.9">
<text x="332.4" y="10.5">SCH-DL315x-01</text>
<text x="359.9" y="10.5">4</text>
<text x="366" y="10.5">04</text>
<text x="49" y="22.1">2-pin for 900mAH battery (Sparkfun $4.95)</text>
<text x="49" y="25.4">3-pin for firefly battery</text>
<text x="49" y="28.8">overlap footprints</text>
<text x="187.5" y="50">GPIO</text>
<text x="180.2" y="87.9">GPIO</text>
<text x="106" y="132.1">5 VDC</text>
<text x="122.8" y="132.1">6 - 15 VDC</text>
<text x="172.8" y="139.4">GPIO</text>
<text x="131.7" y="160.3">EXT_PWR = 5V</text>
<text x="29.6" y="178.6">5 - 15 VDC</text>
<text x="377.1" y="264.1">SCH-DL315x-01</text>
<text x="405.8" y="264.1">04</text>
</g>
<g font-size="2.5">
<text x="41.1" y="34.9">S2B-PH-K-S</text>
<text x="57.6" y="32.4">P2A</text>
<text x="216.7" y="36">R31</text>
<text x="227.5" y="41.7">Q4</text>
<text x="301.2" y="40.9">R30</text>
<text x="323.3" y="40.9">R39</text>
<text x="60.7" y="45.9">P2</text>
<text x="138.2" y="46.8">D9</text>
<text x="251.4" y="45.6">D10</text>
<text x="41.1" y="50.8">S3B-PH-K-S</text>
<text x="88.6" y="53.7">C8</text>
<text x="99.7" y="53.7">C7</text>
<text x="111.9" y="53.7">C38</text>
<text x="221" y="54">PMV65XP</text>
<text x="307.7" y="52.9">D11</text>
<text x="338.4" y="49.2">SW3</text>
<text x="99.7" y="58.8">10v</text>
<text x="111.9" y="58.8">10v</text>
<text x="193" y="58">JMPR-SOLDER-SMD</text>
<text x="213.8" y="54.6" transform="rotate(-90 213.8 54.6)">JS6</text>
<text x="245.7" y="56.4">PMEG1020EJ</text>
<text x="177.7" y="60.6">Short jumper to automatically</text>
<text x="177.7" y="63.5">connect VBUS to PSU_VBUS</text>
<text x="360" y="66.6">R91</text>
<text x="80.7" y="77.6">R9</text>
<text x="216.7" y="74">R42</text>
<text x="226.3" y="79.7">Q5</text>
<text x="250.1" y="78.7">D12</text>
<text x="243.3" y="89.5">PMEG1020EJ</text>
<text x="266.3" y="89.3">C48</text>
<text x="278.6" y="89.3">C39</text>
<text x="296.3" y="88.7">R41</text>
<text x="300.5" y="85.4">measured Vadc = PSU_VBUS * 0.6006</text>
<text x="172.8" y="96">Short jumper in tethered power</text>
<text x="212.6" y="93.8" transform="rotate(-90 212.6 93.8)">JS8</text>
<text x="219.8" y="92">PMV65XP</text>
<text x="266.3" y="94.3">10v</text>
<text x="278.6" y="94.3">10v</text>
<text x="172.8" y="98.8">supply application to automatically</text>
<text x="172.8" y="101.7">connect EXT_PWR to PSU_VBUS</text>
<text x="296.3" y="102.2">R40</text>
<text x="211.8" y="113.2">R51</text>
<text x="226.3" y="112.8">Q7</text>
<text x="295.3" y="111.1">1%</text>
<text x="333.3" y="115.2">U9</text>
<text x="198.3" y="121.8">R57</text>
<text x="222.2" y="125.1">PMV65XP</text>
<text x="204.5" y="129.2">Q6</text>
<text x="226.3" y="128.4">C66</text>
<text x="245.3" y="128.9">R59</text>
<text x="257.5" y="128.9">R60</text>
<text x="269.8" y="128.9">R61</text>
<text x="238.3" y="136.8">Ext_PWR load = 16.5 ohms</text>
<text x="281.6" y="132.8">R62</text>
<text x="206" y="138.9">BSH111</text>
<text x="344.3" y="139.1">74LVC1G3157GW</text>
<text x="195.4" y="144" transform="rotate(-90 195.4 144)">JS7</text>
<text x="281.6" y="145">R63</text>
<text x="220.3" y="150.2">R58</text>
<text x="32" y="157.6">PJ-202A</text>
<text x="46.5" y="157.6">J4</text>
<text x="100.1" y="157.1">D4</text>
<text x="75.1" y="165.2">C19</text>
<text x="99.5" y="167.7">20V</text>
<text x="75.1" y="170.3">500V</text>
<text x="88.2" y="173">D5</text>
<text x="93" y="170.4">PMEG2010AEJ</text>
<text x="115.2" y="172.1">JP3</text>
<text x="131.1" y="172.1">JP4</text>
<text x="132.3" y="175.8">HDR-1x02</text>
<text x="117" y="185.8" transform="rotate(-90 117 185.8)">HDR-1x02</text>
<text x="176.2" y="199.6">D7</text>
<text x="155.3" y="211.1">U7</text>
<text x="176" y="214.1">C35</text>
<text x="116.6" y="219.6">R43</text>
<text x="193.4" y="218.4">L1</text>
<text x="132.7" y="224.1">C36</text>
<text x="186.8" y="225.8">NR6028T220M</text>
<text x="230.8" y="224.1">C49</text>
<text x="241.8" y="224.1">C50</text>
<text x="132.7" y="229.1">25V</text>
<text x="192.3" y="228.7">1.3A</text>
<text x="203.2" y="230.8">R52</text>
<text x="230.8" y="229.1">10V</text>
<text x="241.8" y="229.1">10V</text>
<text x="149.1" y="236.6">AP5100WG-7</text>
<text x="216.2" y="234.8" transform="rotate(-90 216.2 234.8)">C56</text>
<text x="187.9" y="242.1">D8</text>
<text x="203.2" y="244.3">R53</text>
<text x="184.1" y="247.2">PMEG2010AEJ</text>
<text x="348.9" y="251.8">1109 Mckay Dr</text>
<text x="348.9" y="254.7">San Jose, CA 95131</text>
</g>
<g font-size="2.2">
<text x="66.2" y="35">1</text>
<text x="60" y="36.3">1</text>
<text x="60" y="38.7">2</text>
<text x="66.2" y="37.5">2</text>
<text x="216.9" y="38.7">47Kohms</text>
<text x="134.3" y="46.1">3</text>
<text x="180.7" y="46.1">SHT 6</text>
<text x="224.5" y="47.9">1</text>
<text x="233.7" y="44.2">2</text>
<text x="301.5" y="43.6">4.7Kohms</text>
<text x="323.5" y="43.6">8.2Kohms</text>
<text x="60" y="52.2">2</text>
<text x="60" y="49.7">1</text>
<text x="66.2" y="53.4">3</text>
<text x="66.2" y="50.9">2</text>
<text x="66.2" y="48.5">1</text>
<text x="125.5" y="48.5">1</text>
<text x="142.9" y="51">2</text>
<text x="233.7" y="52.8">3</text>
<text x="245.7" y="49.6">2</text>
<text x="258" y="49.6">1</text>
<text x="346.8" y="52.5">SKQYAAE010</text>
<text x="60" y="54.6">3</text>
<text x="88.6" y="56.3">0.1uF</text>
<text x="99.7" y="56.3">4.7uF</text>
<text x="111.9" y="56.3">4.7uF</text>
<text x="301.9" y="54.6">2</text>
<text x="308.1" y="57.1">3</text>
<text x="316.9" y="54.6">1</text>
<text x="335.3" y="59.8">2</text>
<text x="342.6" y="59.8">1</text>
<text x="378.7" y="63.2">SHT 6</text>
<text x="360.3" y="69.3">10Kohms</text>
<text x="40.8" y="75.5">SHT 5</text>
<text x="215.7" y="76.7">47Kohms</text>
<text x="80.9" y="80.4">10Kohms</text>
<text x="232.5" y="82.2">2</text>
<text x="244.5" y="82.7">2</text>
<text x="256.7" y="82.7">1</text>
<text x="179.4" y="84.1">SHT 6</text>
<text x="223.3" y="85.9">1</text>
<text x="232.5" y="90.8">3</text>
<text x="243.6" y="92.6">Vf = 280mV @ 1A</text>
<text x="266.3" y="91.8">4.7uF</text>
<text x="278.6" y="91.8">4.7uF</text>
<text x="296.5" y="91.4">13.3Kohms</text>
<text x="295.3" y="108.6">20Kohms</text>
<text x="208.3" y="115.9">47Kohms</text>
<text x="223.3" y="117.7">1</text>
<text x="231.2" y="117.7">2</text>
<text x="341.1" y="115.9">5</text>
<text x="198.5" y="124.5">47Kohms</text>
<text x="232.5" y="122.6">3</text>
<text x="271.3" y="123.3">SHT 9</text>
<text x="331.2" y="125.7">3</text>
<text x="331.2" y="122">6</text>
<text x="333.9" y="123.3">SEL</text>
<text x="338.6" y="120.8">VDD</text>
<text x="214.1" y="129.2">3</text>
<text x="331.2" y="129.4">1</text>
<text x="333.9" y="130.6">Y1</text>
<text x="333.9" y="126.9">Y0</text>
<text x="345.9" y="128.2">Z</text>
<text x="349" y="126.9">4</text>
<text x="387.2" y="128.2">SHT 6</text>
<text x="104.8" y="135.5">2</text>
<text x="114.6" y="135.5">2</text>
<text x="123.1" y="135.5">2</text>
<text x="132.9" y="135.5">2</text>
<text x="159.8" y="135.5">SHT 6</text>
<text x="205.5" y="134.1">1</text>
<text x="215" y="134.1">2</text>
<text x="225" y="133.9">0.01uF</text>
<text x="245.7" y="132.5">3.3ohms</text>
<text x="258" y="132.5">3.3ohms</text>
<text x="270.2" y="132.5">3.3ohms</text>
<text x="281.9" y="135.5">3.3ohms</text>
<text x="338.6" y="135.5">GND</text>
<text x="104.8" y="140.4">1</text>
<text x="114.6" y="140.4">1</text>
<text x="123.1" y="140.4">1</text>
<text x="132.9" y="140.4">1</text>
<text x="341.1" y="139.2">2</text>
<text x="281.9" y="147.8">3.3ohms</text>
<text x="220.4" y="152.7">1Kohms</text>
<text x="51.5" y="161.2">1</text>
<text x="93.7" y="161.1">2</text>
<text x="106" y="161.1">1</text>
<text x="51.5" y="166.2">2</text>
<text x="75.1" y="167.8">0.01uF</text>
<text x="111.2" y="166.4">2</text>
<text x="127.1" y="166.4">2</text>
<text x="51.5" y="171">3</text>
<text x="111.2" y="176.4">1</text>
<text x="127.1" y="176.4">1</text>
<text x="171.1" y="199" transform="rotate(-90 171.1 199)">2</text>
<text x="173.6" y="207.8" transform="rotate(-90 173.6 207.8)">3</text>
<text x="143.8" y="215">5</text>
<text x="168.6" y="215">1</text>
<text x="143.8" y="219.9">4</text>
<text x="148.7" y="216.2">VIN</text>
<text x="148.7" y="221.1">EN</text>
<text x="158.2" y="216.2">BOOST</text>
<text x="162.3" y="221.1">SW</text>
<text x="168.6" y="219.9">6</text>
<text x="175.3" y="219.6">0.1uF</text>
<text x="186.9" y="219.9">1</text>
<text x="201.6" y="219.9">2</text>
<text x="117" y="223.1">100Kohms</text>
<text x="132.7" y="226.6">4.7uF</text>
<text x="192.8" y="223.3">22u</text>
<text x="230.8" y="226.6">10uF</text>
<text x="241.8" y="226.6">10uF</text>
<text x="143.8" y="230.9">2</text>
<text x="148.7" y="232.2">GND</text>
<text x="163.2" y="232.2">FB</text>
<text x="168.6" y="230.9">3</text>
<text x="180.6" y="237.3">1</text>
<text x="211.8" y="236.7" transform="rotate(-90 211.8 236.7)">49.9Kohms</text>
<text x="221.8" y="236.7" transform="rotate(-90 221.8 236.7)">100pF</text>
<text x="180.6" y="247.1">2</text>
<text x="211.8" y="252.7" transform="rotate(-90 211.8 252.7)">9.53Kohms</text>
<text x="348.9" y="257.5">www.standardics.nxp.com/microcontrollers/</text>
<text x="397" y="267.7">4</text>
<text x="403.2" y="267.7">17</text>
</g>
<g font-size="1.9">
<text x="229.8" y="23.3">+USB_VBUS_B</text>
<text x="295.9" y="30.6">+VBAT</text>
<text x="315.8" y="30.6">+PSU_VBUS</text>
<text x="106" y="36.7">+VBAT</text>
<text x="130.4" y="36.7">+UOS_VBAT</text>
<text x="146.7" y="36.7">+PSU_VBUS</text>
<text x="195.4" y="44.8">nDVBUS-2-PSU_EN</text>
<text x="270.4" y="56.3">+PSU_VBUS</text>
<text x="233.8" y="62.5">+5V</text>
<text x="362.6" y="61.9">PSU_ON</text>
<text x="58" y="74.2">CHARGE_VNTC</text>
<text x="194.2" y="82.8">nEXT_PWR_EN</text>
<text x="235" y="99.2">+5V</text>
<text x="334.8" y="99.2">VDDA33_ADC</text>
<text x="288.1" y="122">AMUX_EXTPWR/nPSU_VBUS</text>
<text x="364.1" y="126.9">EXT_PWR/VBUS</text>
<text x="174.9" y="134.2">EXTPWR_CHECK_EN</text>
<text x="127.1" y="155.6">+5V</text>
<text x="109.5" y="160">+VIN</text>
<text x="172.5" y="187.5">+5V</text>
<text x="399.5" y="267.7">OF</text>
</g>
<g font-size="1.8">
<text x="225.4" y="44.5">G</text>
<text x="232.1" y="44.7">S</text>
<text x="233.3" y="49.7">D</text>
<text x="224.1" y="82.5">G</text>
<text x="230.9" y="82.7">S</text>
<text x="232" y="87.7">D</text>
<text x="224.1" y="114.3">G</text>
<text x="230.9" y="114.6">S</text>
<text x="232" y="119.5">D</text>
<text x="214.6" y="131.5">D</text>
<text x="206.7" y="136.5">G</text>
<text x="213.5" y="136.5">S</text>
<text x="326.3" y="253">dconsiglio</text>
<text x="338.6" y="253">1/19/2012</text>
<text x="339.5" y="261.6">01/19/12</text>
</g>
</svg>
